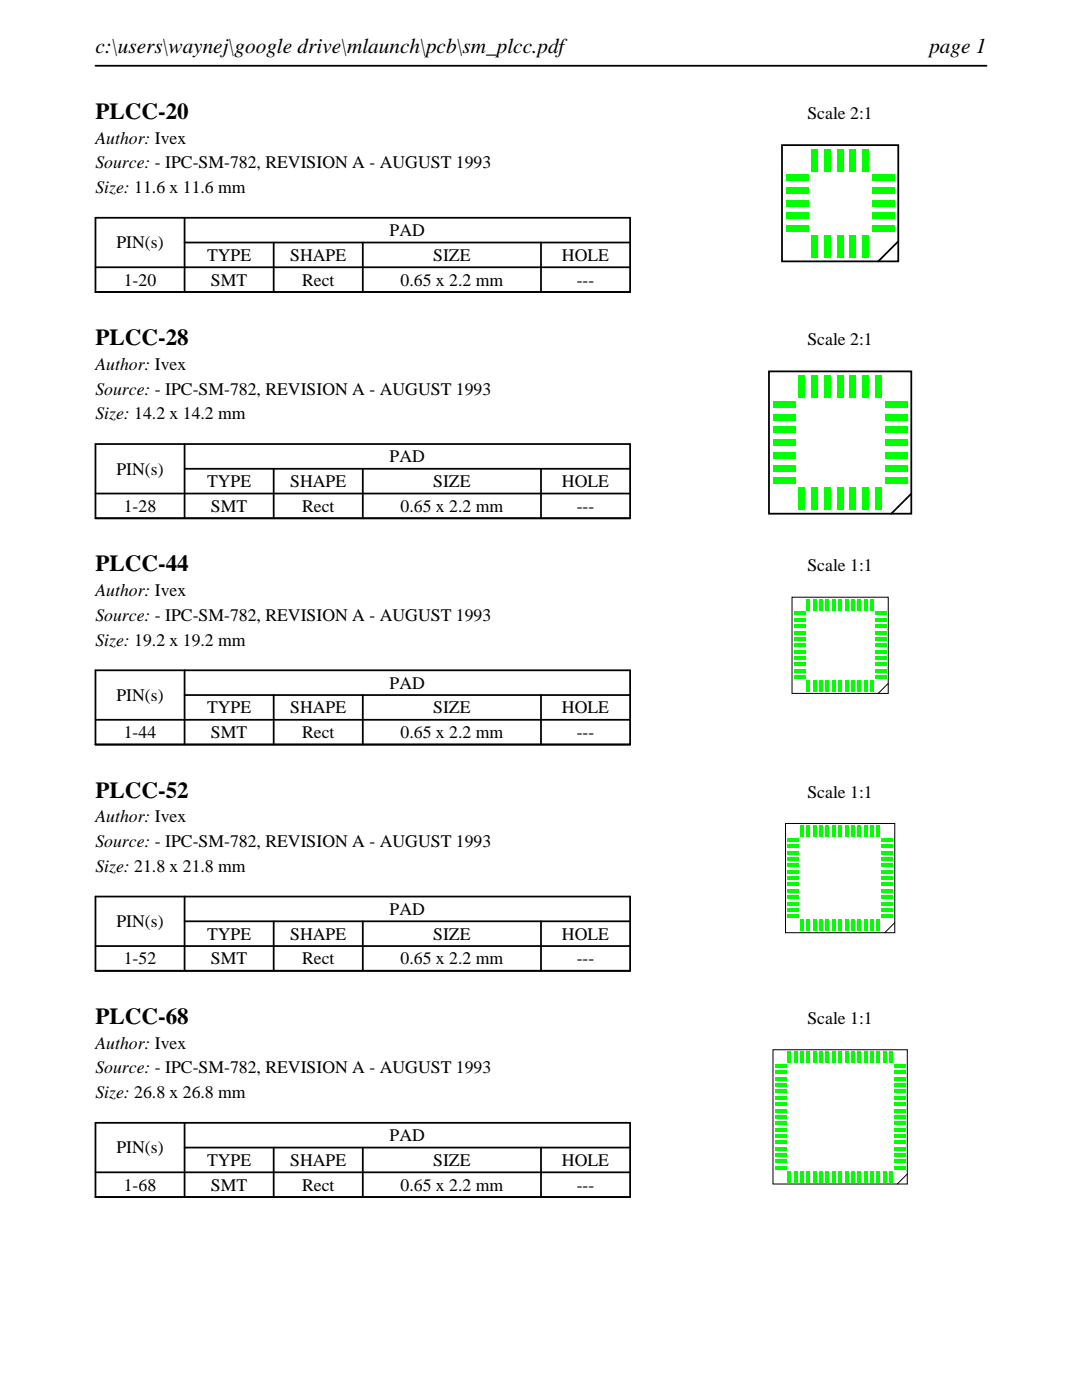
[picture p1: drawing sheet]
<svg xmlns="http://www.w3.org/2000/svg" width="216mm" height="279mm" viewBox="0 0 216 279" stroke-linecap="round" stroke-linejoin="round" font-family="sans-serif">
<path d="M19 13.1h177.8M19 43.5h106.7v14.8h-106.7zM19 53.3h106.7M36.8 48.4h88.9M36.8 43.5v14.8M54.6 48.4v9.9M72.4 48.4v9.9M107.9 48.4v9.9" fill="none" stroke="#000" stroke-width=".35"/>
<path d="M156 29h23.2v23.2h-23.2zM175.2 52.2l4-4z" fill="none" stroke="#000" stroke-width=".36"/>
<g fill="#0f0">
<path d="M167 47h1.3v4.4h-1.3z"/>
<path d="M169.5 47h1.3v4.4h-1.3z"/>
<path d="M172.1 47h1.3v4.4h-1.3z"/>
<path d="M174 45h4.4v1.3h-4.4z"/>
<path d="M174 42.5h4.4v1.3h-4.4z"/>
<path d="M174 39.9h4.4v1.3h-4.4z"/>
<path d="M174 37.4h4.4v1.3h-4.4z"/>
<path d="M174 34.8h4.4v1.3h-4.4z"/>
<path d="M172.1 29.8h1.3v4.4h-1.3z"/>
<path d="M169.5 29.8h1.3v4.4h-1.3z"/>
<path d="M167 29.8h1.3v4.4h-1.3z"/>
<path d="M164.5 29.8h1.3v4.4h-1.3z"/>
<path d="M161.9 29.8h1.3v4.4h-1.3z"/>
<path d="M156.8 34.8h4.4v1.3h-4.4z"/>
<path d="M156.8 37.4h4.4v1.3h-4.4z"/>
<path d="M156.8 39.9h4.4v1.3h-4.4z"/>
<path d="M156.8 42.5h4.4v1.3h-4.4z"/>
<path d="M156.8 45h4.4v1.3h-4.4z"/>
<path d="M161.9 47h1.3v4.4h-1.3z"/>
<path d="M164.5 47h1.3v4.4h-1.3z"/>
</g>
<path d="M19 88.6h106.7v14.8h-106.7zM19 98.5h106.7M36.8 93.6h88.9M36.8 88.6v14.8M54.6 93.6v9.8M72.4 93.6v9.8M107.9 93.6v9.8" fill="none" stroke="#000" stroke-width=".35"/>
<path d="M153.4 74.1h28.4v28.4h-28.4zM177.8 102.5l4-4z" fill="none" stroke="#000" stroke-width=".36"/>
<g fill="#0f0">
<path d="M167 97.3h1.3v4.4h-1.3z"/>
<path d="M169.5 97.3h1.3v4.4h-1.3z"/>
<path d="M172.1 97.3h1.3v4.4h-1.3z"/>
<path d="M174.6 97.3h1.3v4.4h-1.3z"/>
<path d="M176.6 95.3h4.4v1.3h-4.4z"/>
<path d="M176.6 92.8h4.4v1.3h-4.4z"/>
<path d="M176.6 90.2h4.4v1.3h-4.4z"/>
<path d="M176.6 87.7h4.4v1.3h-4.4z"/>
<path d="M176.6 85.1h4.4v1.3h-4.4z"/>
<path d="M176.6 82.6h4.4v1.3h-4.4z"/>
<path d="M176.6 80.1h4.4v1.3h-4.4z"/>
<path d="M174.6 74.9h1.3v4.4h-1.3z"/>
<path d="M172.1 74.9h1.3v4.4h-1.3z"/>
<path d="M169.5 74.9h1.3v4.4h-1.3z"/>
<path d="M167 74.9h1.3v4.4h-1.3z"/>
<path d="M164.5 74.9h1.3v4.4h-1.3z"/>
<path d="M161.9 74.9h1.3v4.4h-1.3z"/>
<path d="M159.4 74.9h1.3v4.4h-1.3z"/>
<path d="M154.2 80.1h4.4v1.3h-4.4z"/>
<path d="M154.2 82.6h4.4v1.3h-4.4z"/>
<path d="M154.2 85.1h4.4v1.3h-4.4z"/>
<path d="M154.2 87.7h4.4v1.3h-4.4z"/>
<path d="M154.2 90.2h4.4v1.3h-4.4z"/>
<path d="M154.2 92.8h4.4v1.3h-4.4z"/>
<path d="M154.2 95.3h4.4v1.3h-4.4z"/>
<path d="M159.4 97.3h1.3v4.4h-1.3z"/>
<path d="M161.9 97.3h1.3v4.4h-1.3z"/>
<path d="M164.5 97.3h1.3v4.4h-1.3z"/>
</g>
<path d="M19 133.8h106.7v14.8h-106.7zM36.8 138.7h88.9M36.8 133.8v14.8M54.6 138.7v9.9M72.4 138.7v9.9M107.9 138.7v9.9M19 143.7h106.7" fill="none" stroke="#000" stroke-width=".35"/>
<path d="M158 119.2h19.2v19.2h-19.2zM175.2 138.4l2-2z" fill="none" stroke="#000" stroke-width=".2"/>
<g fill="#0f0">
<path d="M167.3 135.8h.7v2.2h-.7z"/>
<path d="M168.6 135.8h.6v2.2h-.6z"/>
<path d="M169.9 135.8h.6v2.2h-.6z"/>
<path d="M171.1 135.8h.7v2.2h-.7z"/>
<path d="M172.4 135.8h.6v2.2h-.6z"/>
<path d="M173.7 135.8h.6v2.2h-.6z"/>
<path d="M174.6 134.8h2.2v.7h-2.2z"/>
<path d="M174.6 133.5h2.2v.7h-2.2z"/>
<path d="M174.6 132.3h2.2v.6h-2.2z"/>
<path d="M174.6 131h2.2v.7h-2.2z"/>
<path d="M174.6 129.7h2.2v.7h-2.2z"/>
<path d="M174.6 128.5h2.2v.6h-2.2z"/>
<path d="M174.6 127.2h2.2v.6h-2.2z"/>
<path d="M174.6 125.9h2.2v.7h-2.2z"/>
<path d="M174.6 124.7h2.2v.6h-2.2z"/>
<path d="M174.6 123.4h2.2v.6h-2.2z"/>
<path d="M174.6 122.1h2.2v.7h-2.2z"/>
<path d="M173.7 119.6h.6v2.2h-.6z"/>
<path d="M172.4 119.6h.6v2.2h-.6z"/>
<path d="M171.1 119.6h.7v2.2h-.7z"/>
<path d="M169.9 119.6h.6v2.2h-.6z"/>
<path d="M168.6 119.6h.6v2.2h-.6z"/>
<path d="M167.3 119.6h.7v2.2h-.7z"/>
<path d="M166 119.6h.7v2.2h-.7z"/>
<path d="M164.8 119.6h.6v2.2h-.6z"/>
<path d="M163.5 119.6h.7v2.2h-.7z"/>
<path d="M162.2 119.6h.7v2.2h-.7z"/>
<path d="M161 119.6h.6v2.2h-.6z"/>
<path d="M158.4 122.1h2.2v.7h-2.2z"/>
<path d="M158.4 123.4h2.2v.6h-2.2z"/>
<path d="M158.4 124.7h2.2v.6h-2.2z"/>
<path d="M158.4 125.9h2.2v.7h-2.2z"/>
<path d="M158.4 127.2h2.2v.6h-2.2z"/>
<path d="M158.4 128.5h2.2v.6h-2.2z"/>
<path d="M158.4 129.7h2.2v.7h-2.2z"/>
<path d="M158.4 131h2.2v.7h-2.2z"/>
<path d="M158.4 132.3h2.2v.6h-2.2z"/>
<path d="M158.4 133.5h2.2v.7h-2.2z"/>
<path d="M158.4 134.8h2.2v.7h-2.2z"/>
<path d="M161 135.8h.6v2.2h-.6z"/>
<path d="M162.2 135.8h.7v2.2h-.7z"/>
<path d="M163.5 135.8h.7v2.2h-.7z"/>
<path d="M164.8 135.8h.6v2.2h-.6z"/>
<path d="M166 135.8h.7v2.2h-.7z"/>
</g>
<path d="M19 178.9h106.7v14.8h-106.7zM36.8 178.9v14.8M19 188.8h106.7M36.8 183.9h88.9M54.6 183.9v9.8M72.4 183.9v9.8M107.9 183.9v9.8" fill="none" stroke="#000" stroke-width=".35"/>
<path d="M156.7 164.3h21.8v21.8h-21.8zM178.5 184.1l-2 2z" fill="none" stroke="#000" stroke-width=".2"/>
<g fill="#0f0">
<path d="M167.3 183.5h.7v2.2h-.7z"/>
<path d="M168.6 183.5h.6v2.2h-.6z"/>
<path d="M169.9 183.5h.6v2.2h-.6z"/>
<path d="M171.1 183.5h.7v2.2h-.7z"/>
<path d="M172.4 183.5h.6v2.2h-.6z"/>
<path d="M173.7 183.5h.6v2.2h-.6z"/>
<path d="M174.9 183.5h.7v2.2h-.7z"/>
<path d="M175.9 182.5h2.2v.7h-2.2z"/>
<path d="M175.9 181.3h2.2v.6h-2.2z"/>
<path d="M175.9 180h2.2v.6h-2.2z"/>
<path d="M175.9 178.7h2.2v.7h-2.2z"/>
<path d="M175.9 177.5h2.2v.6h-2.2z"/>
<path d="M175.9 176.2h2.2v.6h-2.2z"/>
<path d="M175.9 174.9h2.2v.7h-2.2z"/>
<path d="M175.9 173.6h2.2v.7h-2.2z"/>
<path d="M175.9 172.4h2.2v.6h-2.2z"/>
<path d="M175.9 171.1h2.2v.7h-2.2z"/>
<path d="M175.9 169.8h2.2v.7h-2.2z"/>
<path d="M175.9 168.6h2.2v.6h-2.2z"/>
<path d="M175.9 167.3h2.2v.6h-2.2z"/>
<path d="M174.9 164.7h.7v2.2h-.7z"/>
<path d="M173.7 164.7h.6v2.2h-.6z"/>
<path d="M172.4 164.7h.6v2.2h-.6z"/>
<path d="M171.1 164.7h.7v2.2h-.7z"/>
<path d="M169.9 164.7h.6v2.2h-.6z"/>
<path d="M168.6 164.7h.6v2.2h-.6z"/>
<path d="M167.3 164.7h.7v2.2h-.7z"/>
<path d="M166 164.7h.7v2.2h-.7z"/>
<path d="M164.8 164.7h.6v2.2h-.6z"/>
<path d="M163.5 164.7h.7v2.2h-.7z"/>
<path d="M162.2 164.7h.7v2.2h-.7z"/>
<path d="M161 164.7h.6v2.2h-.6z"/>
<path d="M159.7 164.7h.6v2.2h-.6z"/>
<path d="M157.1 167.3h2.2v.6h-2.2z"/>
<path d="M157.1 168.6h2.2v.6h-2.2z"/>
<path d="M157.1 169.8h2.2v.7h-2.2z"/>
<path d="M157.1 171.1h2.2v.7h-2.2z"/>
<path d="M157.1 172.4h2.2v.6h-2.2z"/>
<path d="M157.1 173.6h2.2v.7h-2.2z"/>
<path d="M157.1 174.9h2.2v.7h-2.2z"/>
<path d="M157.1 176.2h2.2v.6h-2.2z"/>
<path d="M157.1 177.5h2.2v.6h-2.2z"/>
<path d="M157.1 178.7h2.2v.7h-2.2z"/>
<path d="M157.1 180h2.2v.6h-2.2z"/>
<path d="M157.1 181.3h2.2v.6h-2.2z"/>
<path d="M157.1 182.5h2.2v.7h-2.2z"/>
<path d="M159.7 183.5h.6v2.2h-.6z"/>
<path d="M161 183.5h.6v2.2h-.6z"/>
<path d="M162.2 183.5h.7v2.2h-.7z"/>
<path d="M163.5 183.5h.7v2.2h-.7z"/>
<path d="M164.8 183.5h.6v2.2h-.6z"/>
<path d="M166 183.5h.7v2.2h-.7z"/>
</g>
<path d="M19 224.1h106.7v14.8h-106.7zM19 234h106.7M36.8 229h88.9M36.8 224.1v14.8M54.6 229v9.9M72.4 229v9.9M107.9 229v9.9" fill="none" stroke="#000" stroke-width=".35"/>
<path d="M154.2 209.5h26.8v26.8h-26.8zM179 236.3l2-2z" fill="none" stroke="#000" stroke-width=".2"/>
<g fill="#0f0">
<path d="M167.3 233.7h.7v2.2h-.7z"/>
<path d="M168.6 233.7h.6v2.2h-.6z"/>
<path d="M169.9 233.7h.6v2.2h-.6z"/>
<path d="M171.1 233.7h.7v2.2h-.7z"/>
<path d="M172.4 233.7h.6v2.2h-.6z"/>
<path d="M173.7 233.7h.6v2.2h-.6z"/>
<path d="M174.9 233.7h.7v2.2h-.7z"/>
<path d="M176.2 233.7h.7v2.2h-.7z"/>
<path d="M177.5 233.7h.6v2.2h-.6z"/>
<path d="M178.4 232.7h2.2v.7h-2.2z"/>
<path d="M178.4 231.5h2.2v.6h-2.2z"/>
<path d="M178.4 230.2h2.2v.6h-2.2z"/>
<path d="M178.4 228.9h2.2v.7h-2.2z"/>
<path d="M178.4 227.7h2.2v.6h-2.2z"/>
<path d="M178.4 226.4h2.2v.6h-2.2z"/>
<path d="M178.4 225.1h2.2v.7h-2.2z"/>
<path d="M178.4 223.8h2.2v.7h-2.2z"/>
<path d="M178.4 222.6h2.2v.6h-2.2z"/>
<path d="M178.4 221.3h2.2v.7h-2.2z"/>
<path d="M178.4 220h2.2v.7h-2.2z"/>
<path d="M178.4 218.8h2.2v.6h-2.2z"/>
<path d="M178.4 217.5h2.2v.6h-2.2z"/>
<path d="M178.4 216.2h2.2v.7h-2.2z"/>
<path d="M178.4 215h2.2v.6h-2.2z"/>
<path d="M178.4 213.7h2.2v.6h-2.2z"/>
<path d="M178.4 212.4h2.2v.7h-2.2z"/>
<path d="M177.5 209.9h.6v2.2h-.6z"/>
<path d="M176.2 209.9h.7v2.2h-.7z"/>
<path d="M174.9 209.9h.7v2.2h-.7z"/>
<path d="M173.7 209.9h.6v2.2h-.6z"/>
<path d="M172.4 209.9h.6v2.2h-.6z"/>
<path d="M171.1 209.9h.7v2.2h-.7z"/>
<path d="M169.9 209.9h.6v2.2h-.6z"/>
<path d="M168.6 209.9h.6v2.2h-.6z"/>
<path d="M167.3 209.9h.7v2.2h-.7z"/>
<path d="M166 209.9h.7v2.2h-.7z"/>
<path d="M164.8 209.9h.6v2.2h-.6z"/>
<path d="M163.5 209.9h.7v2.2h-.7z"/>
<path d="M162.2 209.9h.7v2.2h-.7z"/>
<path d="M161 209.9h.6v2.2h-.6z"/>
<path d="M159.7 209.9h.6v2.2h-.6z"/>
<path d="M158.4 209.9h.7v2.2h-.7z"/>
<path d="M157.2 209.9h.6v2.2h-.6z"/>
<path d="M154.6 212.4h2.2v.7h-2.2z"/>
<path d="M154.6 213.7h2.2v.6h-2.2z"/>
<path d="M154.6 215h2.2v.6h-2.2z"/>
<path d="M154.6 216.2h2.2v.7h-2.2z"/>
<path d="M154.6 217.5h2.2v.6h-2.2z"/>
<path d="M154.6 218.8h2.2v.6h-2.2z"/>
<path d="M154.6 220h2.2v.7h-2.2z"/>
<path d="M154.6 221.3h2.2v.7h-2.2z"/>
<path d="M154.6 222.6h2.2v.6h-2.2z"/>
<path d="M154.6 223.8h2.2v.7h-2.2z"/>
<path d="M154.6 225.1h2.2v.7h-2.2z"/>
<path d="M154.6 226.4h2.2v.6h-2.2z"/>
<path d="M154.6 227.7h2.2v.6h-2.2z"/>
<path d="M154.6 228.9h2.2v.7h-2.2z"/>
<path d="M154.6 230.2h2.2v.6h-2.2z"/>
<path d="M154.6 231.5h2.2v.6h-2.2z"/>
<path d="M154.6 232.7h2.2v.7h-2.2z"/>
<path d="M157.2 233.7h.6v2.2h-.6z"/>
<path d="M158.4 233.7h.7v2.2h-.7z"/>
<path d="M159.7 233.7h.6v2.2h-.6z"/>
<path d="M161 233.7h.6v2.2h-.6z"/>
<path d="M162.2 233.7h.7v2.2h-.7z"/>
<path d="M163.5 233.7h.7v2.2h-.7z"/>
<path d="M164.8 233.7h.6v2.2h-.6z"/>
<path d="M166 233.7h.7v2.2h-.7z"/>
</g>
<g font-size="4.6">
<text x="19" y="23.7">PLCC-20</text>
<text x="19" y="68.9">PLCC-28</text>
<text x="19" y="114">PLCC-44</text>
<text x="19" y="159.2">PLCC-52</text>
<text x="19" y="204.3">PLCC-68</text>
</g>
<g font-size="4.2">
<text x="19" y="10.6">c:\users\waynej\google drive\mlaunch\pcb\sm_plcc.pdf</text>
<text x="185.4" y="10.6">page 1</text>
</g>
<g font-size="3.5">
<text x="161.1" y="23.7">Scale 2:1</text>
<text x="19" y="28.6">Author: Ivex</text>
<text x="19" y="33.6">Source: - IPC-SM-782, REVISION A - AUGUST 1993</text>
<text x="19" y="38.5">Size: 11.6 x 11.6 mm</text>
<text x="77.8" y="47.1">PAD</text>
<text x="23.2" y="49.6">PIN(s)</text>
<text x="41.3" y="52.1">TYPE</text>
<text x="57.9" y="52.1">SHAPE</text>
<text x="86.4" y="52.1">SIZE</text>
<text x="112.1" y="52.1">HOLE</text>
<text x="24.7" y="57">1-20</text>
<text x="42.1" y="57">SMT</text>
<text x="60.3" y="57">Rect</text>
<text x="79.9" y="57">0.65 x 2.2 mm</text>
<text x="115.1" y="57">---</text>
<text x="161.1" y="68.9">Scale 2:1</text>
<text x="19" y="73.8">Author: Ivex</text>
<text x="19" y="78.7">Source: - IPC-SM-782, REVISION A - AUGUST 1993</text>
<text x="19" y="83.7">Size: 14.2 x 14.2 mm</text>
<text x="23.2" y="94.7">PIN(s)</text>
<text x="77.8" y="92.3">PAD</text>
<text x="41.3" y="97.2">TYPE</text>
<text x="57.9" y="97.2">SHAPE</text>
<text x="86.4" y="97.2">SIZE</text>
<text x="112.1" y="97.2">HOLE</text>
<text x="24.7" y="102.2">1-28</text>
<text x="42.1" y="102.2">SMT</text>
<text x="60.3" y="102.2">Rect</text>
<text x="79.9" y="102.2">0.65 x 2.2 mm</text>
<text x="115.1" y="102.2">---</text>
<text x="19" y="119">Author: Ivex</text>
<text x="161.1" y="114">Scale 1:1</text>
<text x="19" y="123.9">Source: - IPC-SM-782, REVISION A - AUGUST 1993</text>
<text x="19" y="128.8">Size: 19.2 x 19.2 mm</text>
<text x="77.8" y="137.4">PAD</text>
<text x="23.2" y="139.9">PIN(s)</text>
<text x="41.3" y="142.4">TYPE</text>
<text x="57.9" y="142.4">SHAPE</text>
<text x="86.4" y="142.4">SIZE</text>
<text x="112.1" y="142.4">HOLE</text>
<text x="24.7" y="147.3">1-44</text>
<text x="42.1" y="147.3">SMT</text>
<text x="60.3" y="147.3">Rect</text>
<text x="79.9" y="147.3">0.65 x 2.2 mm</text>
<text x="115.1" y="147.3">---</text>
<text x="161.1" y="159.2">Scale 1:1</text>
<text x="19" y="164.1">Author: Ivex</text>
<text x="19" y="169.1">Source: - IPC-SM-782, REVISION A - AUGUST 1993</text>
<text x="19" y="174">Size: 21.8 x 21.8 mm</text>
<text x="23.2" y="185">PIN(s)</text>
<text x="77.8" y="182.6">PAD</text>
<text x="41.3" y="187.5">TYPE</text>
<text x="57.9" y="187.5">SHAPE</text>
<text x="86.4" y="187.5">SIZE</text>
<text x="112.1" y="187.5">HOLE</text>
<text x="24.7" y="192.5">1-52</text>
<text x="42.1" y="192.5">SMT</text>
<text x="60.3" y="192.5">Rect</text>
<text x="79.9" y="192.5">0.65 x 2.2 mm</text>
<text x="115.1" y="192.5">---</text>
<text x="19" y="209.3">Author: Ivex</text>
<text x="161.1" y="204.3">Scale 1:1</text>
<text x="19" y="214.2">Source: - IPC-SM-782, REVISION A - AUGUST 1993</text>
<text x="19" y="219.1">Size: 26.8 x 26.8 mm</text>
<text x="77.8" y="227.8">PAD</text>
<text x="23.2" y="230.2">PIN(s)</text>
<text x="41.3" y="232.7">TYPE</text>
<text x="57.9" y="232.7">SHAPE</text>
<text x="86.4" y="232.7">SIZE</text>
<text x="112.1" y="232.7">HOLE</text>
<text x="24.7" y="237.6">1-68</text>
<text x="42.1" y="237.6">SMT</text>
<text x="60.3" y="237.6">Rect</text>
<text x="79.9" y="237.6">0.65 x 2.2 mm</text>
<text x="115.1" y="237.6">---</text>
</g>
</svg>
